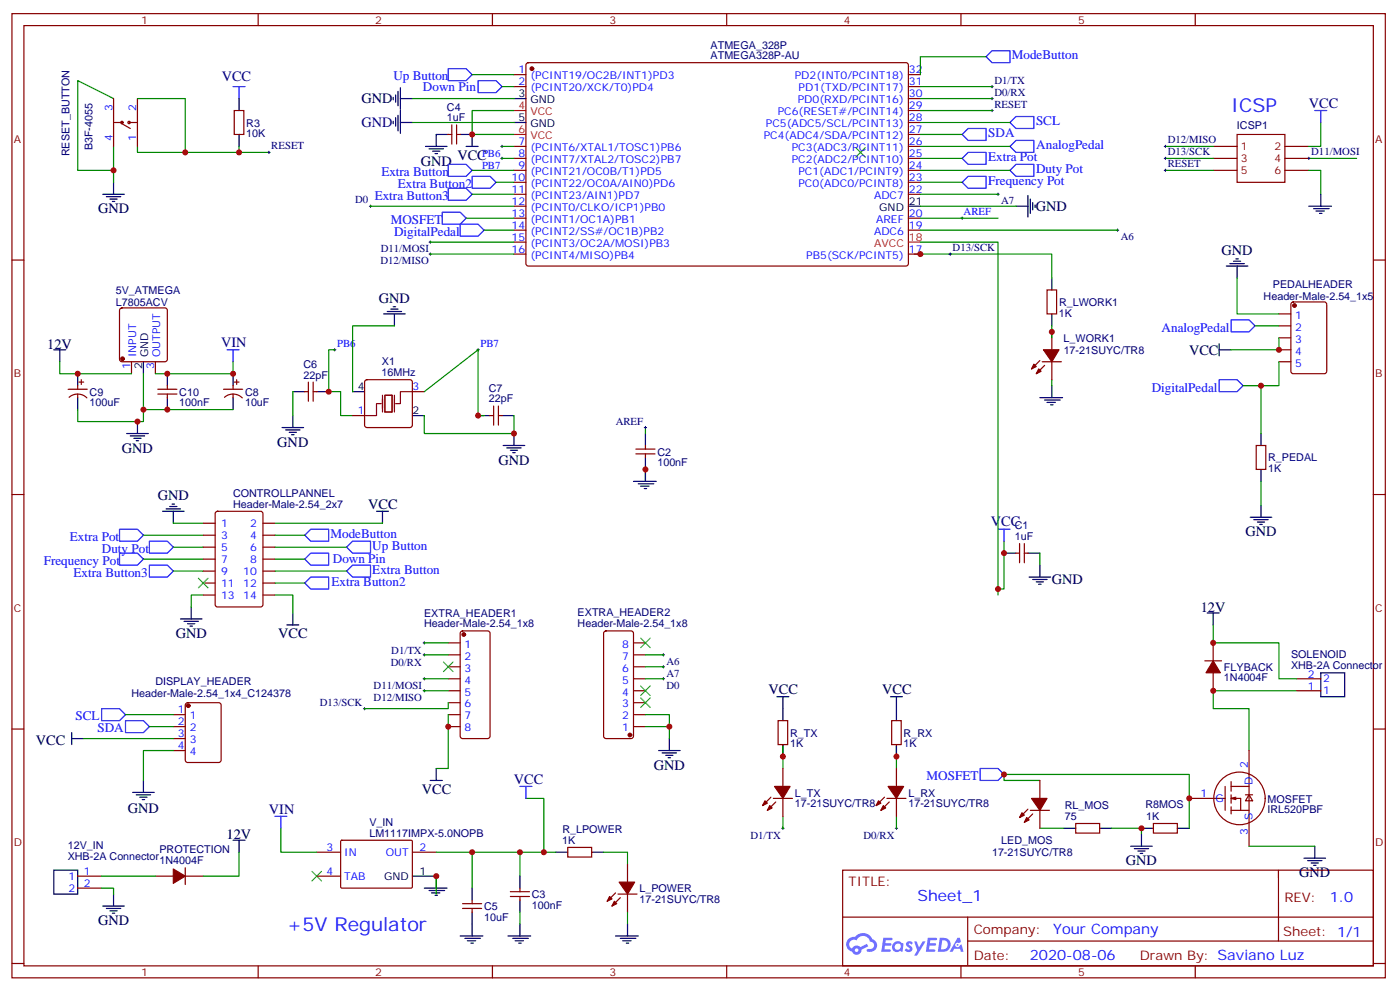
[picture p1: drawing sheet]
<svg xmlns="http://www.w3.org/2000/svg" width="413mm" height="292mm" viewBox="0 0 413 292" stroke-linecap="round" stroke-linejoin="round" font-family="sans-serif">
<g fill="none" stroke="#870000" stroke-width=".35">
<path d="M3.5 4h405.4v284.4h-405.4zM7.1 7.5h398.2v277.3h-398.2zM76.2 4v3.5M145.3 4v3.5M214.5 4v3.5M283.6 4v3.5M352.8 4v3.5M3.5 76.7h3.6M405.3 76.7h3.6M3.5 145.8h3.6M405.3 145.8h3.6M3.5 215h3.6"/>
<path d="M405.3 215h3.6M248.7 256.6h156.6v28.2h-156.6zM377.3 256.6v20.9M248.7 270.5h156.5M285.6 277.5h119.6M285.6 270.5v14.1M3.5 284.1h3.6M76.2 284.8v3.6M145.3 284.8v3.6M214.5 284.8v3.6M283.6 284.8v3.6M352.8 284.8v3.6"/>
<path d="M405.3 284.1h3.6"/>
</g>
<g fill="#5487ff">
<path d="M267.7 277.8a1.22 1.22 0 0 1 1.7 .3l-.4 .5a.47 .47 0 0 0-.3-.4 .47 .47 0 0 0-.5 .2l.1 .2a1.14 1.14 0 0 1 .8 1.8 1.14 1.14 0 0 1-1.9 0l-.2-.2 .5-.5 .7 .4a.29 .29 0 0 0 .3-.3 .29 .29 0 0 0-.2-.3 1.04 1.04 0 0 1-.6-1.7z"/>
<path d="M260.7 276.5h2.4l.3 .2-.2 .5-1.8 .1-.1 .8h1.5l.3 .4-.3 .4h-1.6l-.2 1.1h1.7l.2 .3-.2 .3-2.6 .1z"/>
<path d="M273.8 276.5h2.4l.3 .2-.1 .5-1.8 .1-.2 .8h1.6l.3 .4-.4 .4h-1.6l-.1 1.1h1.7l.2 .3-.2 .3-2.6 .1z"/>
<path d="M282.6 276.5h.7l.3 1.3-.6 .3a.69 .69 0 0 0-1 .3 .69 .69 0 0 0 .4 1 .69 .69 0 0 0 .9-.7l.5-.2 .6 2.2h-.8l-.2-.9h-1.8l-.5 .9h-.8z"/>
<path d="M269.8 277.6h.8l.6 1.8 1.1-1.8h.9l-2.6 4.2h-.8l.9-1.5z"/>
<path d="M277.4 276.5l-.6 4.2h1.3a2.11 2.11 0 0 0 2.5-2.1 2.11 2.11 0 0 0-2.5-2.1zM278.1 277.3a1.39 1.39 0 0 1 1.7 1.4 1.39 1.39 0 0 1-1.8 1.3h-.3z"/>
<path d="M263.7 278.2a1.54 1.54 0 0 0-.1 2.1 1.54 1.54 0 0 0 2.2 .1l.6 .3 .3-2.3-.2-.3h-.4a1.49 1.49 0 0 0-2.4 .1zM264 279.2a.94 .94 0 0 1 1.8 0 .94 .94 0 0 1-1.8 0z"/>
<path d="M250.4 276.9a2.18 2.18 0 0 0 1.1 3.7 1.44 1.44 0 0 0 1.6 .9 1.44 1.44 0 0 0 1.2-1.4l2-1-.5-.8-1.9 1a1.47 1.47 0 0 0-2.4 .4 1.39 1.39 0 0 1-.7-1.9 1.39 1.39 0 0 1 2-.5 2.12 2.12 0 0 1 2.2-1.3 2.12 2.12 0 0 1 1.9 1.7 1.14 1.14 0 0 1 1.1 1.4 1.14 1.14 0 0 1-1.7 .7 .43 .43 0 0 0-.5 .4 .43 .43 0 0 0 .4 .5 1.98 1.98 0 0 0 2.5-1.2 1.98 1.98 0 0 0-1.2-2.6 3.1 3.1 0 0 0-5.3-.6l-.9 .1zM252.3 280.2a.55 .55 0 0 1 1.1 0 .55 .55 0 0 1-1.1 0z"/>
<circle cx="282.6" cy="278.6" r=".26"/>
</g>
<g fill="none" stroke="#000" stroke-width=".35">
<path d="M70.6 29.1v3.5M70.6 39.7v3.5M116.1 28.7v.7M116.1 35.8v.7M116.8 28v2.1M116.8 34.7v2.5M117.5 27v4.2M117.5 34v4.6M118.2 29.1h3.5M118.2 25.9v6.3M118.2 32.6v6.7M118.2 36.1h3.5"/>
<path d="M132.3 39.7h-3.5v3.5M135.8 39.7h3.5v3.5M151.7 29.1h3.5M151.7 36.1h3.5M30.3 57.3h6.4M31.4 58h4.2M32.5 58.7h2.1M33.2 59.4h.7M33.5 53.8v3.5M125.6 43.2h6.3M126.6 43.9h4.3M127.7 44.6h2.1"/>
<path d="M128.4 45.3h.7M137.6 43.2h3.5M303.4 57.6v6.4M304.1 58.7v4.2M304.8 59.8v2.1M389.8 57.3v3.5M268.1 60.8h3.5M299.9 60.8h3.5M305.5 60.5v.7M361.9 78.5h6.4M363 77.8h4.2M364.1 77h2.1"/>
<path d="M364.8 76.3h.7M365.1 78.5v3.5M386.3 60.8h6.7M387.7 61.5h4.6M388.4 62.2h2.5M389.5 62.9h.7M113.2 92.6h6.4M114.3 91.9h4.2M115.4 91.2h2.1M116.1 90.5h.7M116.4 92.6v3.5M310.4 82v3.5"/>
<path d="M310.4 92.6v3.5M15.9 103.2h3.5M17.6 103.2v3.5M22.9 110.2v3.5M22.9 117.3v3.5M42.3 106.7v3.5M49.4 110.2v3.5M49.4 117.3v3.5M68.8 110.2v3.5M68.8 117.3v3.5M86.4 115.5h3.6M93.5 115.5h3.5"/>
<path d="M104.1 115.5h3.5M306.9 117.3h6.7M308.3 118h4.6M309 118.7h2.5M310.1 119.4h.7M310.4 113.7v3.6M359.8 103.2h3.6M359.8 101.4v3.5M37.4 127.8h6.3M38.5 128.6h4.2M39.5 129.3h2.1M40.2 130h.7"/>
<path d="M40.6 124.3v3.5M83.3 126.1h6.3M84.3 126.8h4.2M85.4 127.5h2.1M86.1 128.2h.7M86.4 122.6v3.5M121.7 122.6h3.5M141.1 122.6h3.5M148.2 122.6h3.5M148.5 131.4h6.4M149.6 132.1h4.2M150.6 132.8h2.2"/>
<path d="M151.3 133.5h.7M151.7 127.8v3.6M190.5 127.8v3.6M190.5 134.9v7.1M372.2 127.8v3.6M372.2 138.4v3.6M48 150.8h6.3M49 150.1h4.3M50.1 149.4h2.1M50.8 148.7h.7M51.2 150.8v3.5M111.1 150.8h3.6"/>
<path d="M112.9 150.8v3.5M187 142h6.7M188.4 142.7h4.6M189.1 143.4h2.5M190.1 144.1h.8M369 152.5h6.4M370.1 153.2h4.2M371.1 154h2.1M371.8 154.7h.7M372.2 149v3.5M56.4 179v3.5M296.3 163.1h3.6"/>
<path d="M303.4 163.1h3.5M303.7 170.2h6.4M304.8 170.9h4.2M305.9 171.6h2.1M306.6 172.3h.7M306.9 166.7v3.5M53.3 182.5h6.3M54.3 183.2h4.3M55.4 183.9h2.1M56.1 184.6h.7M84.7 184.3h3.5M86.4 180.8v3.5"/>
<path d="M356.3 180.8h3.5M358.1 180.8v3.5M389.8 198.4h7.1v7.1h-7.1zM21.2 217.8h3.5M21.2 216v3.6M197.6 217.8v3.5M229.3 205.5h3.5M231.1 205.5v7M231.1 219.6v3.5M262.8 205.5h3.5M264.6 205.5v7M264.6 219.6v3.5"/>
<path d="M39.2 233.7h6.3M40.2 234.4h4.2M41.3 235.1h2.1M42 235.8h.7M42.3 230.2v3.5M127 230.2h3.5M128.8 226.6v3.6M194.4 221.3h6.3M195.4 222h4.3M196.5 222.7h2.1M197.2 223.4h.7M15.9 256.6h7v7.1h-7z"/>
<path d="M68.8 247.8h3.5M70.6 247.8v3.5M121.7 258.4h7.1v3.5M153.5 258.4v3.5M164 251.3h3.6M174.6 251.3h3.6M314 244.3h3.5M324.6 244.3h3.5M333.7 249.6h6.4M334.8 250.3h4.2M335.8 251h2.2M336.5 251.7h.8"/>
<path d="M336.9 244.3h3.5M336.9 246v3.6M347.5 244.3h3.5M384.9 253.1h6.3M385.9 253.8h4.3M387 254.5h2.1M387.7 255.2h.7M388.1 249.6v3.5M30.3 267.2h6.4M31.4 267.9h4.2M32.5 268.6h2.1M33.2 269.3h.7"/>
<path d="M33.5 263.7v3.5M125.2 261.9h6.7M126.6 262.6h4.6M127.4 263.3h2.4M128.4 264h.7M135.8 276h6.7M137.2 276.7h4.6M137.9 277.4h2.5M139 278.1h.7M139.3 261.9v3.5M139.3 269v7M149.9 276h6.7"/>
<path d="M151.3 276.7h4.6M152 277.4h2.5M153.1 278.1h.7M153.5 265.4v3.6M153.5 272.5v3.5M181.7 276h6.7M183.1 276.7h4.6M183.8 277.4h2.5M184.9 278.1h.7M185.2 272.5v3.5"/>
</g>
<g fill="none" stroke="#870000" stroke-width=".35">
<path d="M155.5 18.7l.4-.2h111.8l.4 .7-.1 58.8-.6 .5-111.7-.1-.5-.6v-58.6zM33.5 29.1v14.1M33.5 36.1h2.5M36 36.5l2.5 1.4M38.1 36.1h2.5M40.6 29.1v14.1M69.1 32.6h2.9v7.1h-2.9zM132.3 39.7h1M133.3 36.8v5.7M134.8 36.8v5.7M134.8 39.7h1M151.7 22h3.5"/>
<path d="M151.7 25.5h3.5M268.1 39.7h3.5M268.1 36.1h3.5M268.1 22h3.5M268.1 25.5h3.5M268.1 32.6h3.5M268.1 29.1h3.5M151.7 43.2h3.5M151.7 46.7h3.5M151.7 50.2h3.5M151.7 53.8h3.5M151.7 57.3h3.5"/>
<path d="M268.1 43.2h3.5M268.1 46.7h3.5M268.1 50.2h3.5M268.1 53.8h3.5M268.1 57.3h3.5M151.7 60.8h3.5M151.7 64.3h3.5M151.7 67.9h3.5M151.7 71.4h3.5M151.7 74.9h3.5M268.1 64.3h3.5M268.1 67.9h3.5"/>
<path d="M268.1 74.9h3.5M35.5 91l.5-.2h12.7l.5 .2 .2 .5v14.5l-.2 .5-.5 .2h-12.7l-.5-.3-.2-.4v-14.5zM309 85.5h2.9v7.1h-2.9zM310.4 97.9v5.3M377.5 92.6h3.5M377.5 96.1h3.5M377.5 99.6h3.5M381.2 89.2l.5-.2h9.2l.6 .5 .1 20-.5 .7h-9.4l-.6-.5-.1-20zM20.1 114.8h5.7M20.4 117.2a3.8 3.8 0 0 1 5.2 .1M22.9 113.7v1.1M22.9 116.2v1.1"/>
<path d="M23.3 112.7h1.4M24 112v1.4M38.8 106.7v3.5M45.9 106.7v3.5M46.6 114.8h5.6M46.6 116.2h5.6M49.4 113.7v1.1M49.4 116.2v1.1M66 114.8h5.6M66.3 117.2a3.8 3.8 0 0 1 5.2 .1M68.8 113.7v1.1M68.8 116.2v1.1"/>
<path d="M69.1 112.7h1.5M69.8 112v1.4M90 115.5h1M91 112.7v5.6M92.4 115.5h1.1M92.4 112.7v5.6M107.8 112.2l.5-.2h12.7l.5 .2 .2 .5v12.7l-.2 .5-.5 .2h-12.7l-.5-.3-.2-.4v-12.7zM121.7 115.5h3.5M145.7 119.7v5.7M147.1 119.7v5.7M306.9 106.3l-2.5 2.5M307.6 106.7h5.7"/>
<path d="M308.3 107.7l-2.4 2.5M310.4 106.7v5.3M377.5 103.2h3.5M377.5 106.7h3.5M104.1 122.6h3.5M144.6 122.6h1.1M147.1 122.6h1.1M187.7 133.8h5.6M187.7 132.4h5.6M190.5 131.4v1M190.5 133.8v1.1M370.8 131.4h2.8v7h-2.8z"/>
<path d="M60 154.3h3.5M60 157.8h3.5M63.7 151l.5-.2h12.7l.7 .4v27.1l-.5 .6-12.9 .1-.6-.5-.1-27zM77.6 154.3h3.5M77.6 157.8h3.5M60 161.4h3.5M60 164.9h3.5M60 168.4h3.5M60 171.9h3.5M60 175.5h3.5M77.6 161.4h3.5M77.6 164.9h3.5"/>
<path d="M77.6 168.4h3.5M77.6 171.9h3.5M77.6 175.5h3.5M299.9 163.1h1M300.9 160.3v5.6M302.3 160.3v5.6M302.3 163.1h1.1M132.3 189.6h3.5M132.3 193.1h3.5M132.3 196.6h3.5M136.1 186.3l.4-.2h7.4l.7 .4v30.6l-.4 .6-7.7 .1-.6-.5-.1-30.5zM178.4 186.3l.5-.2h7.4l.6 .4 .1 30.6-.5 .6-7.6 .1-.7-.5v-30.5z"/>
<path d="M187 189.6h3.5M187 193.1h3.5M187 196.6h3.5M355.6 194.9h4.9M358.1 189.6v5.3M358.1 198.4v5.3M51.2 210.7h3.5M51.2 214.3h3.5M51.2 217.8h3.5M54.9 207.4l.5-.2h9.2l.6 .5 .1 16.5-.5 .6-9.4 .1-.7-.5v-16.5zM132.3 210.7h3.5M132.3 214.3h3.5"/>
<path d="M132.3 200.2h3.5M132.3 203.7h3.5M132.3 207.2h3.5M187 210.7h3.5M187 214.3h3.5M187 200.2h3.5M187 203.7h3.5M187 207.2h3.5M229.7 212.5h2.8v7.1h-2.8zM263.2 212.5h2.8v7.1h-2.8zM382.8 200.2h7M382.8 203.7h7"/>
<path d="M51.2 221.3h3.5M227.5 235.1l-2.4 2.5M228.2 235.4h5.7M229 236.5l-2.5 2.5M231.1 226.6v5.3M231.1 235.4v5.3M261.1 235.1l-2.5 2.5M261.8 235.4h5.6M262.5 236.5l-2.5 2.5M264.6 226.6v5.3M264.6 235.4v5.3M303.4 238.6l-2.5 2.5"/>
<path d="M304.1 239h5.6M306.9 230.2v5.2M306.9 239v5.3M351 235.4h7.1M358.4 235.4h3.2M360.9 229.6a7.6 7.6 0 0 1 10.4 .6 7.6 7.6 0 0 1 0 10.5 7.6 7.6 0 0 1-10.4 .6 7.9 7.9 0 0 1 0-11.7zM361.6 231.9v7.1M363.4 239h5.3M363.4 230.5v2.8M363.4 234.4v2.5M363.4 237.9v2.1M363.4 231.9h5.3"/>
<path d="M364.8 235.8l-1.4-.4h2.8v3.6M364.8 235.1l-1.4 .3M367.6 234.4h2.1M368.7 234.4l1 1.7h-2.1zM368.7 221.3v28.3M22.9 258.4h7.1M45.9 258.4h5.3M54.7 258.4h5.3M54.7 255.9v4.9M93.5 258.4h7M93.5 251.3h7M100.6 248l.3-.2h20.6l.2 .3v13.6l-.3 .2-20.7-.1-.2-.3z"/>
<path d="M121.7 251.3h7.1M167.6 249.9h7v2.8h-7zM185.2 254.8v5.3M304.8 240l-2.5 2.5M317.5 242.9h7.1v2.8h-7.1zM340.4 242.9h7.1v2.8h-7.1zM22.9 261.9h7.1M136.5 267.9h5.7M136.5 266.5h5.7M139.3 265.4v1.1M139.3 267.9v1.1M150.6 264.4h5.7"/>
<path d="M150.6 263h5.7M153.5 261.9v1.1M153.5 264.4v1M181.7 263.3l-2.5 2.5M182.4 263.7h5.6M183.1 264.7l-2.5 2.5M185.2 263.7v5.3"/>
<circle cx="36" cy="36.1" r=".35"/>
<circle cx="38.1" cy="36.1" r=".35"/>
</g>
<g fill="none" stroke="#008700" stroke-width=".35">
<path d="M291 16.7h-19.4v5.3M33.5 29.1l-10.6-5.3v26.4h10.6M40.6 29.1h14.1v15.8M121.7 36.1h30M121.7 29.1h30M139.3 22h12.4M148.2 25.5h3.5M151.7 32.6h-12.4v7.1h12.4M271.6 32.6h21.2M271.6 36.1h26.5M271.6 39.7h12.4M271.6 29.1h21.2"/>
<path d="M271.6 25.5h21.2M389.8 36.1v7.1h-3.5M33.5 43.2v10.6M40.6 43.2v1.7h38.8M70.6 43.2v1.7M139.3 50.2h12.4M139.3 57.3h12.4M146.4 53.8h5.3M148.2 46.7h3.5M148.2 43.2h3.5M271.6 50.2h26.5M271.6 46.7h12.4"/>
<path d="M271.6 43.2h26.5M271.6 53.8h12.4M271.6 57.3h23M344 50.2h14.1M344 46.7h14.1M344 43.2h14.1M386.3 50.2h3.5v7.1M386.3 46.7h14.1M109.4 60.8h42.3M127 71.4h24.7M127 74.9h24.7M137.6 64.3h14.1"/>
<path d="M142.9 67.9h8.8M269.9 74.9h40.5v7.1M271.6 71.4h23v104.1M271.6 64.3h23M271.6 67.9h58.2M271.6 60.8h28.3M116.4 96.1h-12.3v19.4M310.4 96.1v3.5M365.1 82v10.6h12.4M370.4 96.1h7.1M377.5 99.6v3.6h-14.1M17.6 106.7v3.5h21.2"/>
<path d="M42.3 110.2v14.1h-19.4v-3.5M68.8 106.7v3.5h-22.9M86.4 115.5v7.1M98.8 103.2h-1.8v12.3h3.5v7.1h3.6M125.2 115.5l15.9-12.3v19.4h1.8M310.4 112v1.7M372.2 113.7v14.1M377.5 106.7v7h-10.6M42.3 120.8h26.5M125.2 122.6v5.2h26.5v-5.2M190.5 126.1v1.7M190.5 138.4v3.6"/>
<path d="M42.3 157.8h17.7M51.2 154.3h8.8M81.1 154.3h31.8M81.1 157.8h8.9M296.3 159.6v14.1h-1.7M372.2 142v7M42.3 164.9h17.7M51.2 161.4h8.8M51.2 168.4h8.8M60 175.5h-3.6v3.5M81.1 175.5h5.3v5.3M81.1 161.4h21.2"/>
<path d="M81.1 168.4h21.2M81.1 164.9h8.9M81.1 171.9h8.9M306.9 163.1v3.6M125.2 189.6h7.1M125.2 193.1h7.1M190.5 193.1h5.3M190.5 196.6h5.3M358.1 184.3v5.3h19.4v10.6h5.3M24.7 217.8h26.5M37 210.7h14.2M44.1 214.3h7.1"/>
<path d="M125.2 203.7h7.1M125.2 200.2h7.1M132.3 207.2v1.8h-24.7M132.3 210.7v15.9h-3.5M190.5 214.3h7.1v3.5M190.5 210.7h7.1v3.6M190.5 200.2h5.3M231.1 219.6v7M264.6 219.6v7M382.8 203.7h-24.7v5.3h10.6v12.3M51.2 221.3h-8.9v8.9M155.2 235.4h5.3v15.9"/>
<path d="M306.9 230.2h-10.6v-1.8h54.7v15.9M30 258.4h15.9M70.6 251.3v7.1h-10.6M82.9 244.3v7h10.6M128.8 258.4v5.3M128.8 251.3h35.2M139.3 251.3v10.6M153.5 251.3v7.1M178.2 251.3h7v3.5M231.1 240.7v3.6M264.6 240.7v3.6M306.9 244.3h7.1"/>
<path d="M328.1 244.3h8.8v1.7M368.7 249.6h19.4M30 261.9h3.5v1.8M153.5 269v3.5M185.2 269v3.5"/>
</g>
<g fill="none" stroke="#3c3" stroke-width=".35">
<path d="M252.6 43.5l2.8 2.9M255.4 43.5l-2.8 2.9M58.6 170.5l2.8 2.9M61.4 170.5l-2.8 2.9M130.9 195.2l2.8 2.8M133.7 195.2l-2.8 2.8M189.1 188.2l2.8 2.8M191.9 188.2l-2.8 2.8M189.1 205.8l2.8 2.8M189.1 202.3l2.8 2.8M191.9 205.8l-2.8 2.8M191.9 202.3l-2.8 2.8"/>
<path d="M92.1 257l2.8 2.8M94.9 257l-2.8 2.8"/>
</g>
<g fill="none" stroke="#00f" stroke-width=".35">
<path d="M291 16.7l1.8-1.7h5.3v3.5h-5.3zM68.8 25.5h3.5M70.6 25.5v3.6M132.3 20.2h5.3l1.7 1.8-1.7 1.8h-5.3zM141.1 23.8h5.3l1.8 1.7-1.8 1.8h-5.3zM284 39.7l1.8-1.8h5.2v3.5h-5.2zM298.1 36.1l1.8-1.7h5.3v3.5h-5.3zM388.1 32.6h3.5M389.8 32.6v3.5M132.3 48.5h5.3l1.7 1.7-1.7 1.8h-5.3zM132.3 55.5h5.3l1.7 1.8-1.7 1.8h-5.3zM139.3 52h5.3l1.8 1.8-1.8 1.7h-5.3z"/>
<path d="M284 53.8l1.8-1.8h5.2v3.5h-5.2zM284 46.7l1.8-1.8h5.2v3.6h-5.2zM298.1 43.2l1.8-1.8h5.3v3.5h-5.3zM298.1 50.2l1.8-1.7h5.3v3.5h-5.3zM130.5 62.6h5.3l1.8 1.7-1.8 1.8h-5.3zM135.8 66.1h5.3l1.8 1.8-1.8 1.7h-5.3zM363.4 94.3h5.3l1.7 1.8-1.7 1.8h-5.3zM67 103.2h3.6M68.8 103.2v3.5M359.8 112h5.3l1.8 1.7-1.8 1.8h-5.3zM35.3 156.1h5.3l1.7 1.7-1.7 1.8h-5.3zM44.1 159.6h5.3l1.8 1.8-1.8 1.7h-5.3z"/>
<path d="M90 157.8l1.7-1.7h5.3v3.5h-5.3zM104.1 159.6h5.3v3.5h-5.3l-1.8-1.7zM294.6 156.1h3.5M296.3 156.1v3.5M35.3 163.1h5.3l1.7 1.8-1.7 1.8h-5.3zM44.1 166.7h5.3l1.8 1.7-1.8 1.8h-5.3zM90 164.9l1.7-1.8h5.3v3.6h-5.3zM90 171.9l1.7-1.7h5.3v3.5h-5.3zM102.3 168.4l1.8-1.7h5.3v3.5h-5.3zM30 209h5.3l1.7 1.7-1.7 1.8h-5.3zM37 212.5h5.3l1.8 1.8-1.8 1.7h-5.3zM153.5 231.9h3.5"/>
<path d="M155.2 231.9v3.5M289.3 226.6h5.3l1.7 1.8-1.7 1.8h-5.3zM81.1 240.7h3.6M82.9 240.7v3.6"/>
</g>
<g fill="none" stroke="#000" stroke-width=".3">
<path d="M292.5 25.5h.7M292.5 29.1h.7M292.5 32.6h.7M292.8 25.2v.7M292.8 28.7v.7M292.8 32.2v.7M79 44.9h.7M79.4 44.6v.7M147.8 43.2h.7M147.8 46.7h.7M148.2 42.8v.7M148.2 46.4v.7"/>
<path d="M294.2 57.3h.7M294.6 56.9v.7M343.6 43.2h.7M343.6 46.7h.7M343.6 50.2h.7M344 42.8v.7M344 46.4v.7M344 49.9v.7M385.9 46.7h.7M386.3 46.4v.7M109 60.8h.7M109.4 60.5v.7"/>
<path d="M126.6 74.9h.8M126.6 71.4h.8M127 71v.8M127 74.6v.7M280.1 74.9h.7M280.5 74.6v.7M283.6 64.3h.7M284 64v.7M329.5 67.9h.7M329.8 67.5v.7M98.4 103.2h.7M98.8 102.8v.7"/>
<path d="M140.8 103.2h.7M141.1 102.8v.7M190.1 126.1h.8M190.5 125.7v.7M124.9 193.1h.7M124.9 189.6h.7M125.2 189.2v.7M125.2 192.8v.7M125.2 199.8v.7M195.4 193.1h.7M195.4 196.6h.7M195.8 192.8v.7"/>
<path d="M195.8 196.3v.7M195.8 199.8v.7M107.2 209h.7M107.6 208.6v.7M124.9 200.2h.7M124.9 203.7h.7M125.2 203.3v.7M195.4 200.2h.7M230.7 244.3h.7M231.1 243.9v.7M264.2 244.3h.7M264.6 243.9v.7"/>
</g>
<path d="M365.1 39.7h14.1v14.1h-14.1zM358.1 43.2h7M358.1 46.7h7M358.1 50.2h7M379.2 43.2h7.1M379.2 46.7h7.1M379.2 50.2h7.1" fill="none" stroke="#800000" stroke-width=".35"/>
<g fill="#870000" stroke="#870000" stroke-width=".35">
<path d="M358.1 194.9l2.1 3.5h-4.2z"/>
<path d="M227.2 237.6l.7 .7-1.4 .7z"/>
<path d="M225.8 236.1l.7 .8-1.4 .7z"/>
<path d="M228.6 231.9h4.6l-2.1 3.5z"/>
<path d="M260.7 237.6l.7 .7-1.4 .7z"/>
<path d="M259.3 236.1l.7 .8-1.4 .7z"/>
<path d="M262.1 231.9h4.6l-2.1 3.5z"/>
<path d="M303 241.1l.7 .7-1.4 .7z"/>
<path d="M301.6 239.7l.7 .7-1.4 .7z"/>
<path d="M304.4 235.4h4.6l-2.1 3.6z"/>
<path d="M181.3 265.8l.7 .7-1.4 .7z"/>
<path d="M179.9 264.4l.7 .7-1.4 .7z"/>
<path d="M182.7 260.1h4.6l-2.1 3.6z"/>
<path d="M306.6 108.8l.7 .7-1.4 .7z"/>
<path d="M305.2 107.4l.7 .7-1.5 .7z"/>
<path d="M308 103.2h4.6l-2.2 3.5z"/>
<path d="M51.2 256.3l3.5 2.1-3.5 2.1z"/>
<circle cx="55.6" cy="208.1" r=".53"/>
<circle cx="136.9" cy="187.1" r=".53"/>
<circle cx="185.9" cy="216.7" r=".53"/>
<circle cx="382.1" cy="90.1" r=".53"/>
<circle cx="36.2" cy="105.8" r=".53"/>
<circle cx="157" cy="20.2" r=".53"/>
</g>
<path d="M112.5 119h-1.4v3.6h-3.5M112.9 116.6v4.9M113.6 116.6h2.1v4.9h-2.1zM116.4 116.6v4.9M121.7 115.5h-3.5v3.5h-1.4" fill="none" stroke="#870012" stroke-width=".35"/>
<path d="M151.7 32.6h3.5M151.7 39.7h3.5M268.1 71.4h3.5" fill="none" stroke="#f00" stroke-width=".35"/>
<g fill="#c00">
<circle cx="70.6" cy="44.9" r=".88"/>
<circle cx="160.5" cy="251.3" r=".88"/>
<circle cx="153.5" cy="251.3" r=".88"/>
<circle cx="128.8" cy="258.4" r=".88"/>
<circle cx="197.6" cy="214.3" r=".88"/>
<circle cx="358.1" cy="203.7" r=".88"/>
<circle cx="358.1" cy="189.6" r=".88"/>
<circle cx="296.3" cy="228.4" r=".88"/>
<circle cx="377.5" cy="103.2" r=".88"/>
<circle cx="336.9" cy="244.3" r=".88"/>
<circle cx="231.1" cy="223.1" r=".88"/>
<circle cx="264.6" cy="223.1" r=".88"/>
<circle cx="190.5" cy="138.4" r=".88"/>
<circle cx="33.5" cy="50.2" r=".88"/>
<circle cx="351" cy="235.4" r=".88"/>
<circle cx="139.3" cy="251.3" r=".88"/>
<circle cx="132.3" cy="214.3" r=".88"/>
<circle cx="372.2" cy="113.7" r=".88"/>
<circle cx="54.7" cy="44.9" r=".88"/>
<circle cx="310.4" cy="97.9" r=".88"/>
<circle cx="42.3" cy="120.8" r=".88"/>
<circle cx="22.9" cy="110.2" r=".88"/>
<circle cx="40.6" cy="124.3" r=".88"/>
<circle cx="49.4" cy="120.8" r=".88"/>
<circle cx="49.4" cy="110.2" r=".88"/>
<circle cx="68.8" cy="110.2" r=".88"/>
<circle cx="296.3" cy="163.1" r=".88"/>
<circle cx="271.6" cy="74.9" r=".88"/>
<circle cx="139.3" cy="39.7" r=".88"/>
<circle cx="294.6" cy="173.7" r=".88"/>
<circle cx="97" cy="115.5" r=".88"/>
<circle cx="151.7" cy="127.8" r=".88"/>
<circle cx="141.1" cy="122.6" r=".88"/>
</g>
<g font-size="5.6" fill="#00f">
<text x="363.4" y="33.1">ICSP</text>
<text x="84.7" y="274.6">+5V Regulator</text>
</g>
<text font-size="4.6" fill="#00f" x="270.8" y="265.6">Sheet_1</text>
<g font-size="4.2" fill="#000080">
<text x="65.4" y="24">VCC</text>
<text x="386.3" y="31.9">VCC</text>
<text x="106.7" y="37.3">GND</text>
<text x="65.3" y="102.4">VIN</text>
<text x="292.5" y="155.2">VCC</text>
<text x="151.7" y="231.2">VCC</text>
<text x="79.4" y="240">VIN</text>
</g>
<g font-size="4.2">
<text x="106.7" y="30.5">GND</text>
<text x="135" y="47.2">VCC</text>
<text x="124.2" y="48.8">GND</text>
<text x="28.9" y="62.9">GND</text>
<text x="305.7" y="62.2">GND</text>
<text x="360.5" y="75.2">GND</text>
<text x="111.8" y="89.3">GND</text>
<text x="14" y="102.8">12V</text>
<text x="350.9" y="104.6">VCC</text>
<text x="81.8" y="131.7">GND</text>
<text x="36" y="133.5">GND</text>
<text x="147.1" y="137">GND</text>
<text x="46.6" y="147.5">GND</text>
<text x="108.7" y="150.1">VCC</text>
<text x="367.6" y="158.2">GND</text>
<text x="310.4" y="172.2">GND</text>
<text x="354.4" y="180.4">12V</text>
<text x="51.9" y="188.2">GND</text>
<text x="82.1" y="188.2">VCC</text>
<text x="226.8" y="204.8">VCC</text>
<text x="260.3" y="204.8">VCC</text>
<text x="10.6" y="219.6">VCC</text>
<text x="193" y="227">GND</text>
<text x="37.7" y="239.7">GND</text>
<text x="124.5" y="234">VCC</text>
<text x="66.9" y="247.4">12V</text>
<text x="332.3" y="255.2">GND</text>
<text x="383.5" y="258.7">GND</text>
<text x="28.9" y="272.8">GND</text>
</g>
<g font-size="4.2" fill="#00f">
<text x="392.5" y="265.9">1.0</text>
<text x="310.9" y="275.4">Your Company</text>
<text x="304" y="283.2">2020-08-06</text>
</g>
<g font-size="3.9" fill="#00f">
<text x="298.6" y="17.5">ModeButton</text>
<text x="116.1" y="23.7">Up Button</text>
<text x="124.8" y="26.8">Down Pin</text>
<text x="291.7" y="40.5">SDA</text>
<text x="305.8" y="36.9">SCL</text>
<text x="291.7" y="47.5">Extra Pot</text>
<text x="305.9" y="44">AnalogPedal</text>
<text x="112.6" y="52">Extra Button</text>
<text x="305.8" y="51.1">Duty Pot</text>
<text x="110.6" y="59">Extra Button3</text>
<text x="117.4" y="55.5">Extra Button2</text>
<text x="291.7" y="54.6">Frequency Pot</text>
<text x="115.3" y="66.1">MOSFET</text>
<text x="116.3" y="69.5">DigitalPedal</text>
<text x="342.8" y="97.9">AnalogPedal</text>
<text x="339.9" y="115.5">DigitalPedal</text>
<text x="20.6" y="159.5">Extra Pot</text>
<text x="97.5" y="158.6">ModeButton</text>
<text x="12.9" y="166.6">Frequency Pot</text>
<text x="30.1" y="163.1">Duty Pot</text>
<text x="98.3" y="166.1">Down Pin</text>
<text x="109.9" y="162.1">Up Button</text>
<text x="21.7" y="170.2">Extra Button3</text>
<text x="97.9" y="172.7">Extra Button2</text>
<text x="109.9" y="169.2">Extra Button</text>
<text x="22.2" y="212.4">SCL</text>
<text x="28.8" y="216">SDA</text>
<text x="273.5" y="230.2">MOSFET</text>
</g>
<g font-size="3.9" fill="#800">
<text x="250.5" y="261.2">TITLE:</text>
<text x="379.1" y="265.9">REV:</text>
<text x="287.4" y="275.4">Company:</text>
<text x="378.7" y="276">Sheet: 1/1</text>
<text x="287.4" y="283.1">Date:</text>
<text x="336.4" y="283.2">Drawn By: Saviano Luz</text>
</g>
<g font-size="3.2" fill="#800">
<text x="41.6" y="7">1</text>
<text x="110.8" y="7">2</text>
<text x="179.9" y="7">3</text>
<text x="249.1" y="7">4</text>
<text x="318.2" y="7">5</text>
<text x="4.1" y="42.1">A</text>
<text x="405.9" y="42.1">A</text>
<text x="4.1" y="111.3">B</text>
<text x="405.9" y="111.3">B</text>
<text x="4.1" y="180.4">C</text>
<text x="405.9" y="180.4">C</text>
<text x="4.1" y="249.6">D</text>
<text x="405.9" y="249.6">D</text>
<text x="41.6" y="287.8">1</text>
<text x="110.8" y="287.8">2</text>
<text x="179.9" y="287.8">3</text>
<text x="249.1" y="287.8">4</text>
<text x="318.2" y="287.8">5</text>
</g>
<g font-size="3.2" fill="#000080">
<text x="209.7" y="17.4">ATMEGA328P-AU</text>
<text x="209.7" y="14.3">ATMEGA_328P</text>
<text x="293.5" y="24.7">D1/TX</text>
<text x="293.5" y="28.2">D0/RX</text>
<text x="131.9" y="35.8">1uF</text>
<text x="131.9" y="32.7">C4</text>
<text x="293.5" y="31.7">RESET</text>
<text x="72.7" y="40.5">10K</text>
<text x="72.7" y="37.4">R3</text>
<text x="365.1" y="38.1">ICSP1</text>
<text x="20.6" y="46.1" transform="rotate(-90 20.6 46.1)">RESET_BUTTON</text>
<text x="27.3" y="44.3" transform="rotate(-90 27.3 44.3)">B3F-4055</text>
<text x="80.1" y="44.1">RESET</text>
<text x="344.7" y="42.3">D12/MISO</text>
<text x="344.7" y="45.8">D13/SCK</text>
<text x="387" y="45.8">D11/MOSI</text>
<text x="344.7" y="49.4">RESET</text>
<text x="104.8" y="59.9">D0</text>
<text x="295.5" y="60.3">A7</text>
<text x="330.8" y="70.9">A6</text>
<text x="112.3" y="77.9">D12/MISO</text>
<text x="112.4" y="74.4">D11/MOSI</text>
<text x="281.2" y="74">D13/SCK</text>
<text x="34.2" y="86.8">5V_ATMEGA</text>
<text x="373" y="88.5">Header-Male-2.54_1x5</text>
<text x="375.7" y="84.9">PEDALHEADER</text>
<text x="34.2" y="90.3">L7805ACV</text>
<text x="312.6" y="93.4">1K</text>
<text x="312.6" y="90.2">R_LWORK1</text>
<text x="313.9" y="100.9">L_WORK1</text>
<text x="112.7" y="107.6">X1</text>
<text x="313.9" y="104.4">17-21SUYC/TR8</text>
<text x="89.6" y="111.6">22pF</text>
<text x="89.6" y="108.4">C6</text>
<text x="112.6" y="110.8">16MHz</text>
<text x="26.5" y="119.8">100uF</text>
<text x="26.5" y="116.7">C9</text>
<text x="52.9" y="119.8">100nF</text>
<text x="52.9" y="116.7">C10</text>
<text x="72.3" y="119.8">10uF</text>
<text x="72.3" y="116.7">C8</text>
<text x="144.3" y="118.7">22pF</text>
<text x="144.3" y="115.5">C7</text>
<text x="181.7" y="125.2">AREF</text>
<text x="194" y="137.5">100nF</text>
<text x="194" y="134.4">C2</text>
<text x="374.3" y="136.1">R_PEDAL</text>
<text x="374.3" y="139.2">1K</text>
<text x="68.8" y="149.7">Header-Male-2.54_2x7</text>
<text x="68.8" y="146.6">CONTROLLPANNEL</text>
<text x="299.5" y="159.2">1uF</text>
<text x="299.5" y="156.1">C1</text>
<text x="125.2" y="185">Header-Male-2.54_1x8</text>
<text x="125.2" y="181.9">EXTRA_HEADER1</text>
<text x="170.5" y="185">Header-Male-2.54_1x8</text>
<text x="170.5" y="181.7">EXTRA_HEADER2</text>
<text x="115.3" y="196.3">D0/RX</text>
<text x="115.5" y="192.7">D1/TX</text>
<text x="196.7" y="196.1">A6</text>
<text x="361.2" y="197.8">FLYBACK</text>
<text x="381" y="197.3">XHB-2A Connector</text>
<text x="381" y="194.2">SOLENOID</text>
<text x="45.9" y="201.9">DISPLAY_HEADER</text>
<text x="110.3" y="203.3">D11/MOSI</text>
<text x="196.7" y="199.6">A7</text>
<text x="196.7" y="203.2">D0</text>
<text x="361.2" y="201">1N4004F</text>
<text x="38.8" y="205.5">Header-Male-2.54_1x4_C124378</text>
<text x="94.4" y="208.1">D13/SCK</text>
<text x="110.3" y="206.8">D12/MISO</text>
<text x="233.2" y="220.4">1K</text>
<text x="233.2" y="217.2">R_TX</text>
<text x="266.7" y="220.4">1K</text>
<text x="266.7" y="217.2">R_RX</text>
<text x="234.6" y="238">17-21SUYC/TR8</text>
<text x="234.6" y="234.9">L_TX</text>
<text x="268.1" y="238">17-21SUYC/TR8</text>
<text x="268.1" y="234.9">L_RX</text>
<text x="314.3" y="238.6">RL_MOS</text>
<text x="338.1" y="238.4">R8MOS</text>
<text x="374.1" y="239.8">IRL520PBF</text>
<text x="374.1" y="236.7">MOSFET</text>
<text x="109" y="243.5">V_IN</text>
<text x="166" y="245.7">R_LPOWER</text>
<text x="314.3" y="241.8">75</text>
<text x="338.3" y="241.9">1K</text>
<text x="20" y="250.5">12V_IN</text>
<text x="47.1" y="251.7">PROTECTION</text>
<text x="109" y="246.7">LM1117IMPX-5.0NOPB</text>
<text x="166" y="248.8">1K</text>
<text x="221.5" y="247.4">D1/TX</text>
<text x="254.9" y="247.4">D0/RX</text>
<text x="295.5" y="248.9">LED_MOS</text>
<text x="20" y="253.7">XHB-2A Connector</text>
<text x="47.1" y="254.8">1N4004F</text>
<text x="292.8" y="252.5">17-21SUYC/TR8</text>
<text x="188.7" y="263.2">L_POWER</text>
<text x="142.9" y="268.3">C5</text>
<text x="157" y="268">100nF</text>
<text x="157" y="264.9">C3</text>
<text x="188.7" y="266.3">17-21SUYC/TR8</text>
<text x="142.9" y="271.5">10uF</text>
</g>
<g font-size="3.2" fill="#00f">
<text x="153" y="21.7">1</text>
<text x="156.5" y="23.4">(PCINT19/OC2B/INT1)PD3</text>
<text x="234.6" y="23.4">PD2(INT0/PCINT18)</text>
<text x="268.3" y="21.7">32</text>
<text x="153" y="25.2">2</text>
<text x="156.5" y="27">(PCINT20/XCK/T0)PD4</text>
<text x="235.7" y="27">PD1(TXD/PCINT17)</text>
<text x="268.3" y="28.7">30</text>
<text x="268.3" y="25.2">31</text>
<text x="33.2" y="32.6" transform="rotate(-90 33.2 32.6)">3</text>
<text x="40.2" y="32.6" transform="rotate(-90 40.2 32.6)">2</text>
<text x="229.6" y="34">PC6(RESET#/PCINT14)</text>
<text x="235.5" y="30.5">PD0(RXD/PCINT16)</text>
<text x="268.3" y="35.8">28</text>
<text x="268.3" y="32.2">29</text>
<text x="33.2" y="41.7" transform="rotate(-90 33.2 41.7)">4</text>
<text x="40.2" y="41.7" transform="rotate(-90 40.2 41.7)">1</text>
<text x="225.4" y="41.1">PC4(ADC4/SDA/PCINT12)</text>
<text x="226.1" y="37.5">PC5(ADC5/SCL/PCINT13)</text>
<text x="268.3" y="39.3">27</text>
<text x="142.3" y="46.2">PB6</text>
<text x="153" y="42.8">7</text>
<text x="153" y="46.4">8</text>
<text x="156.5" y="44.6">(PCINT6/XTAL1/TOSC1)PB6</text>
<text x="233.7" y="44.6">PC3(ADC3/PCINT11)</text>
<text x="268.3" y="46.4">25</text>
<text x="268.3" y="42.8">26</text>
<text x="142.3" y="49.7">PB7</text>
<text x="151" y="53.4">10</text>
<text x="153" y="49.9">9</text>
<text x="156.5" y="48.1">(PCINT7/XTAL2/TOSC2)PB7</text>
<text x="156.5" y="51.6">(PCINT21/OC0B/T1)PD5</text>
<text x="233.7" y="48.1">PC2(ADC2/PCINT10)</text>
<text x="235.7" y="51.6">PC1(ADC1/PCINT9)</text>
<text x="268.3" y="53.4">23</text>
<text x="268.3" y="49.9">24</text>
<text x="151" y="56.9">11</text>
<text x="156.5" y="55.2">(PCINT22/OC0A/AIN0)PD6</text>
<text x="156.5" y="58.7">(PCINT23/AIN1)PD7</text>
<text x="235.7" y="55.2">PC0(ADC0/PCINT8)</text>
<text x="258" y="58.7">ADC7</text>
<text x="268.3" y="56.9">22</text>
<text x="151" y="60.5">12</text>
<text x="151" y="64">13</text>
<text x="156.5" y="62.2">(PCINT0/CLKO/ICP1)PB0</text>
<text x="156.5" y="65.8">(PCINT1/OC1A)PB1</text>
<text x="258.6" y="65.8">AREF</text>
<text x="268.3" y="64">20</text>
<text x="284.4" y="63.5">AREF</text>
<text x="151" y="67.5">14</text>
<text x="151" y="71">15</text>
<text x="156.5" y="69.3">(PCINT2/SS#/OC1B)PB2</text>
<text x="258" y="69.3">ADC6</text>
<text x="268.3" y="67.5">19</text>
<text x="151" y="74.6">16</text>
<text x="156.5" y="72.8">(PCINT3/OC2A/MOSI)PB3</text>
<text x="156.5" y="76.3">(PCINT4/MISO)PB4</text>
<text x="238" y="76.3">PB5(SCK/PCINT5)</text>
<text x="268.3" y="74.6">17</text>
<text x="382.3" y="94">1</text>
<text x="382.3" y="97.5">2</text>
<text x="382.3" y="101">3</text>
<text x="40.2" y="105.4" transform="rotate(-90 40.2 105.4)">INPUT</text>
<text x="47.3" y="105.4" transform="rotate(-90 47.3 105.4)">OUTPUT</text>
<text x="99.5" y="102.3">PB6</text>
<text x="141.8" y="102.3">PB7</text>
<text x="382.3" y="104.6">4</text>
<text x="38.5" y="108.9" transform="rotate(-90 38.5 108.9)">1</text>
<text x="45.5" y="108.9" transform="rotate(-90 45.5 108.9)">3</text>
<text x="382.3" y="108.1">5</text>
<text x="121.7" y="115.1">3</text>
<text x="105.6" y="122.2">1</text>
<text x="65.3" y="155.4">1</text>
<text x="73.8" y="155.4">2</text>
<text x="65.3" y="158.9">3</text>
<text x="73.8" y="158.9">4</text>
<text x="65.3" y="162.4">5</text>
<text x="65.3" y="165.9">7</text>
<text x="73.8" y="162.4">6</text>
<text x="73.8" y="165.9">8</text>
<text x="65.3" y="169.5">9</text>
<text x="65.3" y="173">11</text>
<text x="71.8" y="169.5">10</text>
<text x="71.8" y="173">12</text>
<text x="65.3" y="176.5">13</text>
<text x="71.8" y="176.5">14</text>
<text x="137.1" y="191">1</text>
<text x="183.6" y="191">8</text>
<text x="137.1" y="194.5">2</text>
<text x="183.6" y="194.5">7</text>
<text x="137.1" y="198">3</text>
<text x="137.1" y="201.6">4</text>
<text x="183.6" y="201.6">5</text>
<text x="183.6" y="198">6</text>
<text x="386" y="203.3">1</text>
<text x="386" y="199.8">2</text>
<text x="390.5" y="201.2">2</text>
<text x="137.1" y="205.1">5</text>
<text x="137.1" y="208.6">6</text>
<text x="183.6" y="208.6">3</text>
<text x="183.6" y="205.1">4</text>
<text x="390.5" y="204.8">1</text>
<text x="52.5" y="210.4">1</text>
<text x="52.5" y="213.9">2</text>
<text x="56" y="212.2">1</text>
<text x="56" y="215.7">2</text>
<text x="137.1" y="212.2">7</text>
<text x="137.1" y="215.7">8</text>
<text x="183.6" y="215.7">1</text>
<text x="183.6" y="212.2">2</text>
<text x="52.5" y="217.5">3</text>
<text x="52.5" y="221">4</text>
<text x="56" y="219.2">3</text>
<text x="56" y="222.7">4</text>
<text x="368.3" y="226.6" transform="rotate(-90 368.3 226.6)">2</text>
<text x="369.7" y="231.5" transform="rotate(-90 369.7 231.5)">D</text>
<text x="354.3" y="235.1">1</text>
<text x="358.8" y="236.5">G</text>
<text x="369.7" y="241.8" transform="rotate(-90 369.7 241.8)">S</text>
<text x="96.4" y="251">3</text>
<text x="123.8" y="251">2</text>
<text x="368.3" y="246.3" transform="rotate(-90 368.3 246.3)">3</text>
<text x="101.6" y="252.4">IN</text>
<text x="113.9" y="252.4">OUT</text>
<text x="20.2" y="259.4">1</text>
<text x="20.2" y="263">2</text>
<text x="24.7" y="258">1</text>
<text x="24.7" y="261.5">2</text>
<text x="96.4" y="258">4</text>
<text x="101.6" y="259.4">TAB</text>
</g>
<g font-size="3.2">
<text x="153" y="28.7">3</text>
<text x="153" y="35.8">5</text>
<text x="156.5" y="30.5">GND</text>
<text x="156.5" y="37.5">GND</text>
<text x="259.5" y="62.2">GND</text>
<text x="268.3" y="60.5">21</text>
<text x="43.7" y="105.4" transform="rotate(-90 43.7 105.4)">GND</text>
<text x="42" y="108.9" transform="rotate(-90 42 108.9)">2</text>
<text x="105.6" y="115.1">4</text>
<text x="121.7" y="122.2">2</text>
<text x="113.4" y="259.4">GND</text>
<text x="123.8" y="258">1</text>
</g>
<g font-size="3.2" fill="#f00">
<text x="153" y="32.2">4</text>
<text x="156.5" y="34">VCC</text>
<text x="153" y="39.3">6</text>
<text x="156.5" y="41.1">VCC</text>
<text x="268.3" y="71">18</text>
<text x="258" y="72.8">AVCC</text>
</g>
<g font-size="3.2" fill="#800000">
<text x="366.2" y="44.2">1</text>
<text x="366.2" y="47.8">3</text>
<text x="376.2" y="44.2">2</text>
<text x="376.2" y="47.8">4</text>
<text x="366.2" y="51.3">5</text>
<text x="376.2" y="51.3">6</text>
</g>
</svg>
